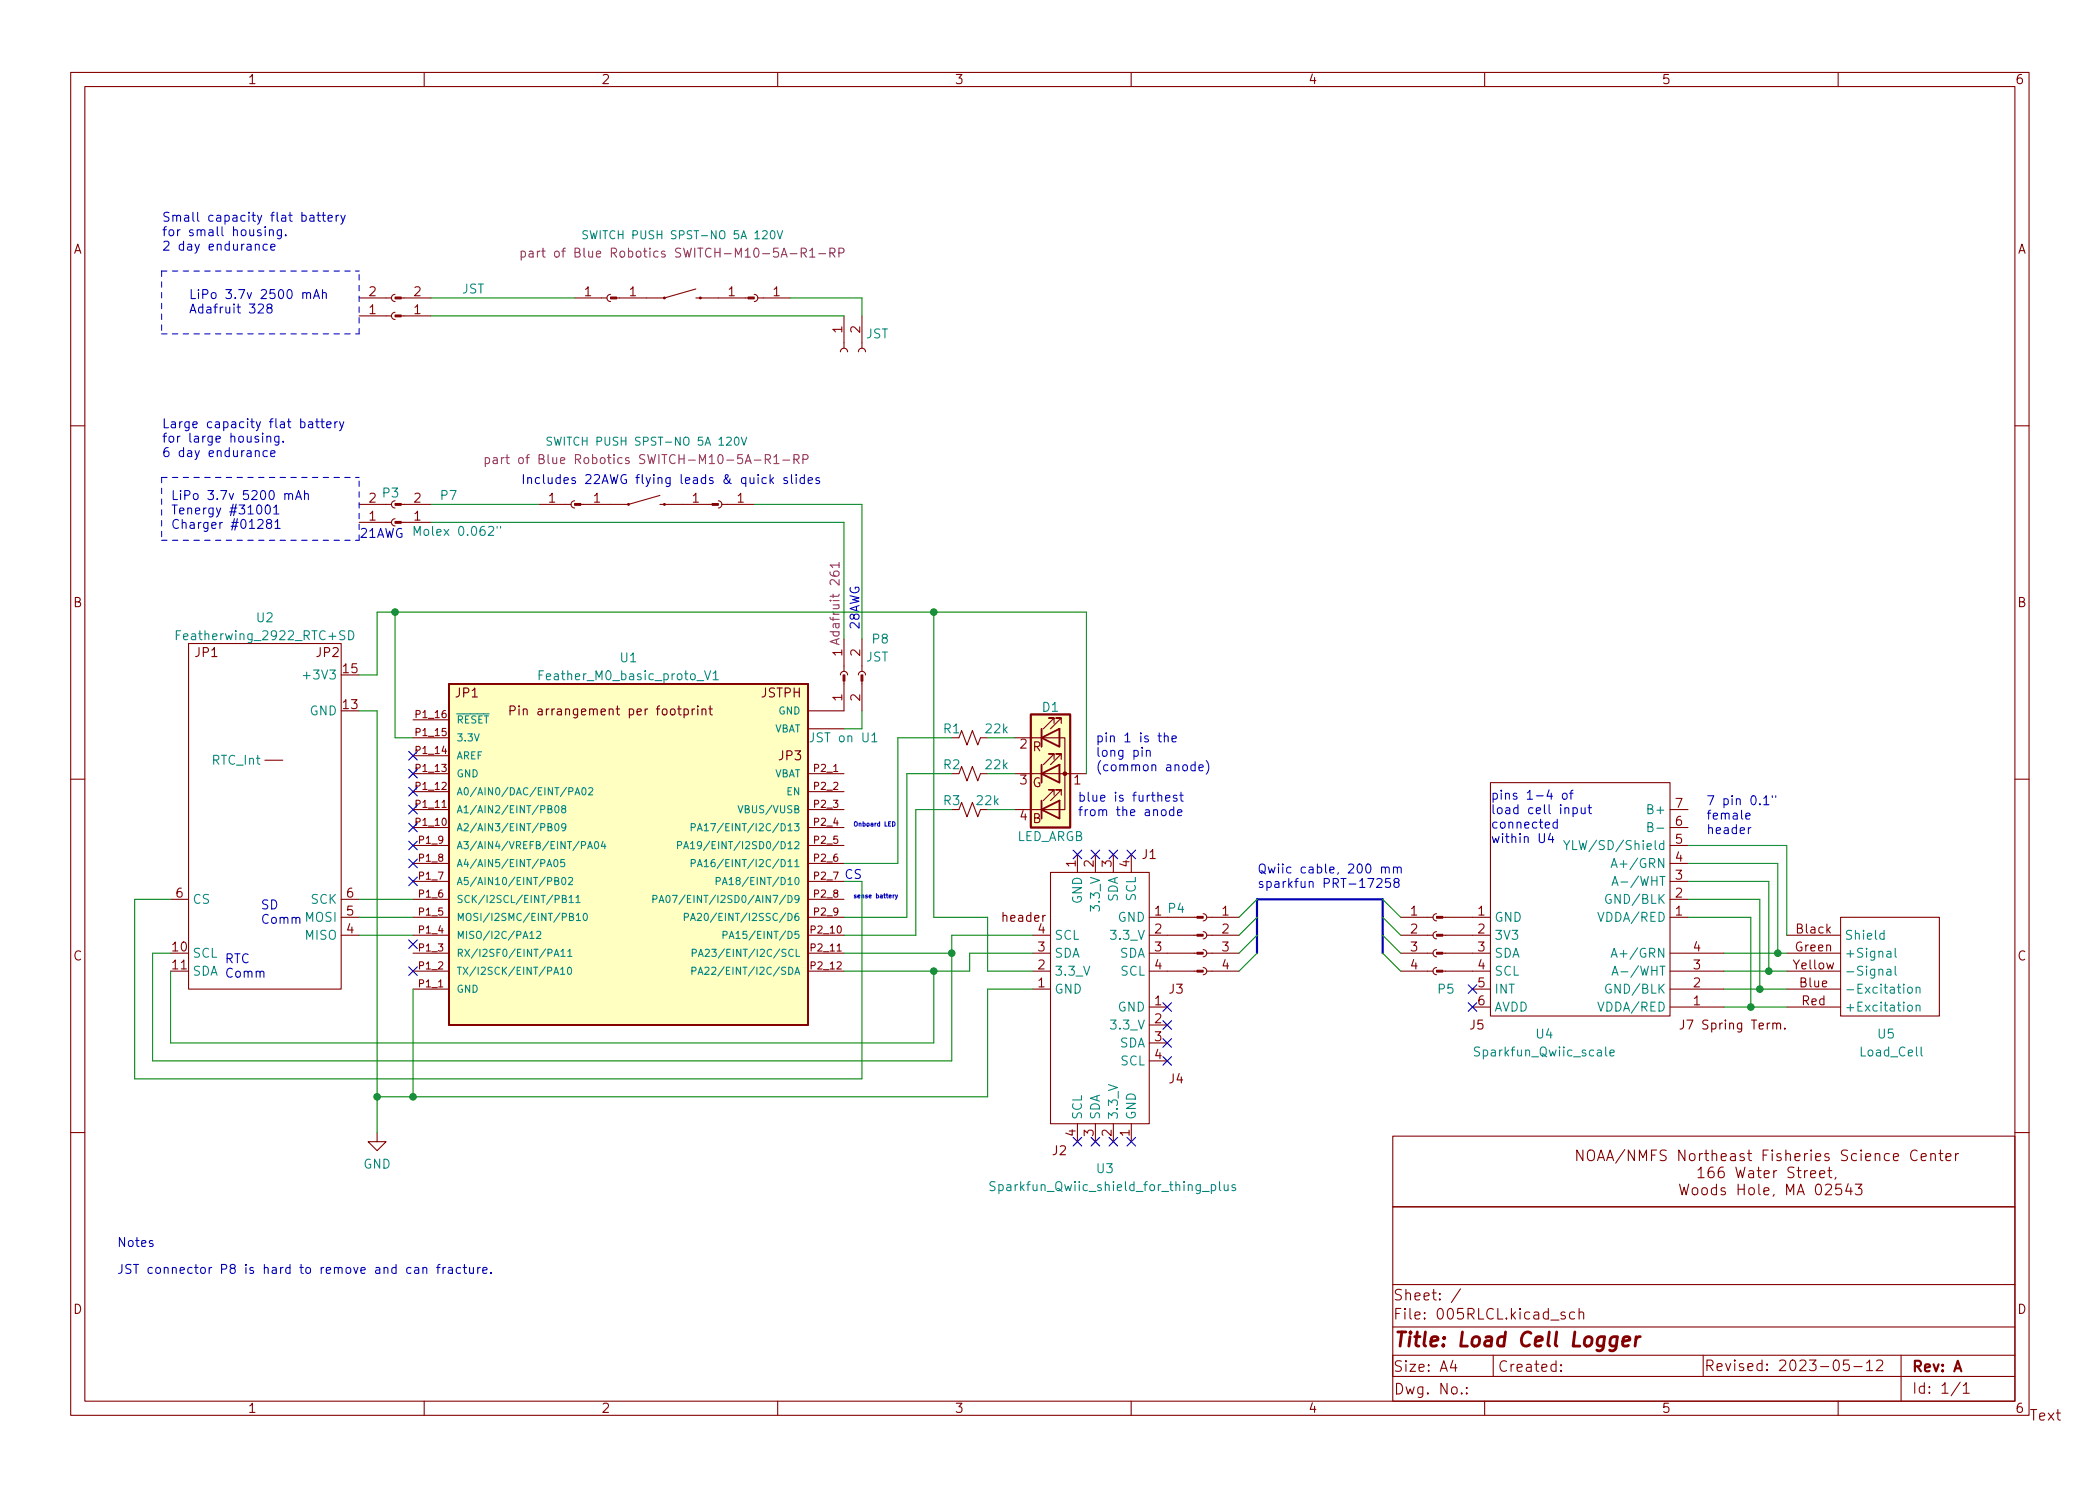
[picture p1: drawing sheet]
<svg xmlns="http://www.w3.org/2000/svg" width="297mm" height="210mm" viewBox="0 0 297 210" stroke-linecap="round" stroke-linejoin="round" font-family="sans-serif">
<g fill="none" stroke="#840000" stroke-width=".15">
<path d="M10 10.2h277v190.1h-277zM12 12.2h273v186.1h-273zM60 10.2v2M110 10.2v2M160 10.2v2M210 10.2v2M260 10.2v2M50.8 42.2h4.6M50.8 44.7h4.6M55.9 41.7a.51 .51 0 0 0-.5 .5 .51 .51 0 0 0 .5 .5M55.9 44.2a.51 .51 0 0 0-.5 .5 .51 .51 0 0 0 .5 .5M56.7 42.2h4.3"/>
<path d="M56.7 44.7h4.3M81.3 42.2h4.6M86.4 41.7a.51 .51 0 0 0-.5 .5 .51 .51 0 0 0 .5 .5M98.4 40.9l-4.4 1.3h-6.8M98.4 42.2h7.4M106.7 41.7a.51 .51 0 0 1 .5 .5 .51 .51 0 0 1-.5 .5M107.2 42.2h4.6M118.9 49.8a.51 .51 0 0 1 .5-.5 .51 .51 0 0 1 .5 .5M119.4 44.7v4.6M121.4 49.8a.51 .51 0 0 1 .5-.5 .51 .51 0 0 1 .5 .5M121.9 44.7v4.6M10 60.2h2"/>
<path d="M50.8 71.4h4.6M50.8 73.9h4.6M55.9 70.9a.51 .51 0 0 0-.5 .5 .51 .51 0 0 0 .5 .5M55.9 73.4a.51 .51 0 0 0-.5 .5 .51 .51 0 0 0 .5 .5M56.7 71.4h4.3M56.7 73.9h4.3M76.2 71.4h4.6M81.3 70.9a.51 .51 0 0 0-.5 .5 .51 .51 0 0 0 .5 .5M93.3 70.1l-4.4 1.3h-6.8M93.3 71.4h7.4M101.6 70.9a.51 .51 0 0 1 .5 .5 .51 .51 0 0 1-.5 .5M102.1 71.4h4.6"/>
<path d="M285 60.2h2M26.7 91.1h21.6v48.8h-21.6zM118.9 95.5a.51 .51 0 0 1 .5-.5 .51 .51 0 0 1 .5 .5M119.4 96.4v4.2h-5.1M119.4 90.4v4.6M121.4 95.5a.51 .51 0 0 1 .5-.5 .51 .51 0 0 1 .5 .5M121.9 90.4v4.6M121.9 96.4v4.2M10 110.2h2M37.5 107.6h2.5M58.4 117.1h5.1M58.4 114.5h5.1"/>
<path d="M58.4 112h5.1M58.4 109.5h5.1M58.4 106.9h5.1M58.4 104.4h5.1M58.4 101.8h5.1M58.4 119.6h5.1M114.3 103.1h5.1M114.3 117.1h5.1M114.3 114.5h5.1M114.3 112h5.1M114.3 109.5h5.1M114.3 119.6h5.1"/>
<path d="M134.6 104.4h1l.4-1 .8 2 .7-2 .8 2 .4-1h1M134.6 109.5h1l.4-1 .8 2 .7-2 .8 2 .4-1h1M135.6 114.5l.4-1 .8 2.1 .7-2.1 .8 2.1 .4-1.1h1M143.5 104.4h7.1v10.1h-7.1M143.5 109.5h2.5M147.3 108.2v2.5M147.3 103.1v2.6M147.3 109.5h6.4M149.1 112.5v-.7h-.8h.8l-1.5 1.5M149.1 107.4v-.7h-.8h.8l-1.5 1.5M149.1 102.4v-.8h-.8h.8l-1.5 1.5M149.9 108.2v2.5z"/>
<path d="M149.9 108.2h.1M149.9 103.1v2.6zM149.9 103.1h.1M150.1 112.5v-.7h-.7h.7l-1.5 1.5M150.1 107.4v-.7h-.7h.7l-1.5 1.5M150.1 102.4v-.8h-.7h.7l-1.5 1.5M210.8 110.7h25.4v33.1h-25.4zM236.2 117.1h2.6M236.2 114.5h2.6M236.2 119.6h2.6M285 110.2h2M24.1 137.4h2.6"/>
<path d="M24.1 127.2h2.6M48.3 132.3h2.5M48.3 129.8h2.5M48.3 127.2h2.5M58.4 137.4h5.1M58.4 134.9h5.1M58.4 132.3h5.1M58.4 129.8h5.1M58.4 139.9h5.1M58.4 127.2h5.1M58.4 124.7h5.1M58.4 122.2h5.1"/>
<path d="M114.3 137.4h5.1M114.3 134.9h5.1M114.3 132.3h5.1M114.3 129.8h5.1M114.3 127.2h5.1M114.3 124.7h5.1M114.3 122.2h5.1M146 137.4h2.6M146 134.9h2.6M146 132.3h2.6M146 139.9h2.6M148.6 123.4h14v35.6h-14z"/>
<path d="M152.4 120.9v2.5M154.9 120.9v2.5M157.5 120.9v2.5M160 120.9v2.5M162.6 137.4h6.7M162.6 134.9h6.7M162.6 132.3h6.7M162.6 129.8h6.7M170.2 136.9a.51 .51 0 0 1 .5 .5 .51 .51 0 0 1-.5 .5M170.2 134.4a.51 .51 0 0 1 .5 .5 .51 .51 0 0 1-.5 .5M170.2 131.8a.51 .51 0 0 1 .5 .5 .51 .51 0 0 1-.5 .5M170.2 129.3a.51 .51 0 0 1 .5 .5 .51 .51 0 0 1-.5 .5"/>
<path d="M170.7 137.4h4.6M170.7 134.9h4.6M170.7 132.3h4.6M170.7 129.8h4.6M198.1 137.4h4.6M198.1 134.9h4.6M198.1 132.3h4.6M198.1 129.8h4.6M203.2 136.9a.51 .51 0 0 0-.5 .5 .51 .51 0 0 0 .5 .5M203.2 134.4a.51 .51 0 0 0-.5 .5 .51 .51 0 0 0 .5 .5M203.2 131.8a.51 .51 0 0 0-.5 .5 .51 .51 0 0 0 .5 .5M203.2 129.3a.51 .51 0 0 0-.5 .5 .51 .51 0 0 0 .5 .5"/>
<path d="M204.1 137.4h6.7M204.1 134.9h6.7M204.1 132.3h6.7M204.1 129.8h6.7M208.3 139.9h2.5M236.2 137.4h7.6M236.2 134.9h7.6M236.2 129.8h2.6M236.2 139.9h7.6M236.2 127.2h2.6M236.2 124.7h2.6M236.2 122.2h2.6"/>
<path d="M252.7 137.4h7.6M252.7 134.9h7.6M252.7 132.3h7.6M252.7 139.9h7.6M260.3 129.8h14v14h-14zM152.4 159v2.5M154.9 159v2.5M157.5 159v2.5M160 159v2.5M162.6 142.5h2.5M162.6 145h2.5M162.6 147.6h2.5"/>
<path d="M162.6 150.1h2.5M208.3 142.5h2.5M236.2 142.5h7.6M252.7 142.5h7.6M10 160.2h2M53.3 160.3v1.2h1.3l-1.3 1.3-1.2-1.3h1.2M197 170.8h88v27.5h-88zM197 160.8h88v10h-88zM223.9 162.7v1.5l-.9-1.5v1.5M224.8 162.8a.5 .5 0 0 1 .5 0 .5 .5 0 0 1 .2 .4v.5a.5 .5 0 0 1-.5 .5 .5 .5 0 0 1-.5-.5v-.5zM226 164.2l.5-1.5 .5 1.5M226.1 163.8h.7"/>
<path d="M227.3 164.2l.5-1.5 .5 1.5M227.4 163.8h.7M229.8 162.6l-1.3 2M231.2 162.7v1.5l-.9-1.5v1.5M231.9 164.2v-1.5l.5 1.1 .5-1.1v1.5M233.6 163.4h.5M234.3 162.7h-.7v1.5M235.7 162.8l-.2-.1-.5 .1a.36 .36 0 0 0-.2 .4 .36 .36 0 0 0 .3 .2 .55 .55 0 0 1 .6 .4l-.1 .3-.2 .1-.6-.1M237.6 167.5l.3 1.5 .3-1 .3 1 .4-1.5M238.3 162.7v1.5l-.8-1.5v1.5M239 163.4a.41 .41 0 0 1 .4-.2 .41 .41 0 0 1 .4 .3v.4a.41 .41 0 0 1-.4 .3 .41 .41 0 0 1-.4-.3zM239.4 168.2a.41 .41 0 0 1 .4-.2 .41 .41 0 0 1 .3 .3v.5a.41 .41 0 0 1-.3 .3 .41 .41 0 0 1-.4-.3z"/>
<path d="M240.2 165.6l.4-.5v1.5M240.2 166.6h.8M240.4 163.2v1M240.8 168.2a.41 .41 0 0 1 .4-.2 .41 .41 0 0 1 .3 .3v.5a.41 .41 0 0 1-.4 .3 .41 .41 0 0 1-.4-.3zM240.8 163.2l-.3 .1-.1 .2M241.1 163.2h.6M241.3 162.7v1.3l.1 .1 .3 .1M242.2 163.4a.37 .37 0 0 1 .6 0v.8M242.2 162.7v1.5M242.3 165.1a.59 .59 0 0 0-.7 .7v.5l.2 .3h.4l.2-.1 .1-.5-.2-.2-.4-.1-.3 .3M242.8 168.1l-.4-.1-.3 .3v.5l.1 .2h.2h.4M242.8 167.5v1.5"/>
<path d="M243.5 163.7l.7-.1-.1-.3-.4-.1-.2 .2v.7l.2 .1 .4-.1M243.8 165.1a.59 .59 0 0 0-.8 .7v.5l.2 .3h.4l.2-.1 .1-.5-.1-.2-.5-.1-.3 .3M244 168.1l-.4-.1-.2 .3 .1 .2 .5 .1 .1 .2-.1 .2h-.1h-.5M244.8 163.3l.2-.1 .4 .1 .1 .9M245.5 163.6h-.5a.29 .29 0 0 0-.3 .3 .29 .29 0 0 0 .3 .3l.5-.1M245.5 165.1l.4 1.5 .3-1 .3 1 .3-1.5M245.9 167.5v1.5M245.9 168.3h.8M246.7 163.3l-.4-.1-.2 .2 .1 .2 .5 .2 .1 .1-.1 .2-.2 .1-.4-.1M246.7 167.5v1.5M247.2 163.2h.6M247.4 162.7v1.3l.1 .1 .3 .1"/>
<path d="M247.4 165.7l.1-.1 .5 .1v.9M247.4 168.2a.41 .41 0 0 1 .4-.2 .41 .41 0 0 1 .3 .3v.5a.41 .41 0 0 1-.3 .3 .41 .41 0 0 1-.4-.3zM248 166l-.5 .1a.29 .29 0 0 0-.2 .2 .29 .29 0 0 0 .2 .3h.5M248.5 165.6h.6M248.8 165.1v1.3v.2h.3M248.8 167.5v1.3l.2 .2M249.4 163.4h.5M249.5 168.5l.7-.1-.1-.3-.4-.1-.2 .3 .1 .7h.1h.4M249.5 166.1l.8-.1-.1-.3-.4-.1-.3 .2 .1 .8h.2h.4M250.1 162.7h-.7v1.5M250.7 162.7l-.1 .1 .1 .1 .1-.1-.1-.1v.2M250.7 163.2v1"/>
<path d="M250.9 165.6v1M250.9 169l-.1 .3M251.3 165.6l-.3 .1-.1 .2M251.9 163.3l-.4-.1-.2 .2 .1 .2 .5 .2 .1 .1-.1 .2-.1 .1-.5-.1M252.6 163.4a.37 .37 0 0 1 .7 0v.8M252.6 162.7v1.5M252.7 169v-1.5l.5 1.1 .5-1.1v1.5M253.8 165.2l-.3-.1-.5 .1a.36 .36 0 0 0-.1 .4 .36 .36 0 0 0 .3 .2 .55 .55 0 0 1 .6 .4l-.1 .3-.2 .1h-.6M253.9 163.7l.7-.1-.1-.3-.4-.1-.2 .2 .1 .7 .1 .1 .4-.1M254.2 165.6h.5M254.2 169l.5-1.5 .5 1.5M254.4 168.6h.7"/>
<path d="M254.4 165.1v1.3l.1 .2h.2M255.2 163.2v1M255.2 165.6v1M255.7 163.2l-.3 .1-.2 .2M255.7 165.6l-.3 .1-.2 .2M256.1 166.1l.7-.1v-.3l-.5-.1-.2 .2 .1 .8h.1h.5M256.2 162.7l-.1 .1 .1 .1 .1-.1-.1-.1v.2M256.2 163.2v1M256.8 163.7l.7-.1v-.3l-.5-.1-.2 .2 .1 .7 .1 .1 .5-.1M257 167.6a.36 .36 0 0 1 .6 .2 .77 .77 0 0 1-.5 1.2 1 1 0 0 1-.1-1.4zM257.4 166.1l.7-.1-.1-.3-.4-.1-.2 .2 .1 .8h.1h.4M258.2 167.7l.2-.2 .5 .1a.4 .4 0 0 1 .1 .6l-.9 .8h1"/>
<path d="M258.5 165.6h.6M258.7 163.3l-.4-.1-.2 .2 .1 .2 .5 .2v.1v.2l-.2 .1-.4-.1M258.7 165.1v1.3l.1 .2h.3M259.7 166.6l-.2 .2M260.4 167.5h-.7l-.1 .8 .3-.2 .5 .1 .1 .2-.1 .5-.2 .1h-.3l-.3-.1M261.3 162.8l-.2-.1-.5 .1a.36 .36 0 0 0-.1 .4 .36 .36 0 0 0 .3 .2 .55 .55 0 0 1 .5 .4l-.1 .3-.2 .1-.5-.1M261.4 167.5l-.3 1h.9M261.8 168v1M262.4 167.5h1l-.5 .6a.41 .41 0 0 1 .5 .3v.4l-.2 .2h-.6l-.2-.1M262.6 163.3l-.4-.1-.3 .3v.4l.1 .2 .2 .1 .4-.1M263.3 162.7l-.1 .1 .1 .1v-.1v-.1v.2M263.3 163.2v1"/>
<path d="M263.9 163.7l.7-.1-.1-.3-.4-.1-.2 .2 .1 .7 .1 .1 .4-.1M265.2 163.4a.37 .37 0 0 1 .7 0v.8M265.2 163.2v1M267.3 163.3l-.5-.1-.3 .3v.4l.2 .2 .1 .1 .5-.1M267.8 163.7l.7-.1v-.3l-.5-.1-.2 .2 .1 .7 .1 .1 .5-.1M271.2 162.9a.6 .6 0 0 0-.8 0 .6 .6 0 0 0-.1 .7 .56 .56 0 0 0 .2 .5 .56 .56 0 0 0 .7 0M271.7 163.7l.8-.1-.1-.3-.4-.1-.3 .2 .1 .7 .2 .1 .4-.1M273.1 163.4a.37 .37 0 0 1 .7 0v.8M273.1 163.2v1M274.2 163.2h.6M274.5 162.7v1.3v.1l.3 .1M275.2 163.7l.8-.1-.1-.3-.4-.1-.3 .2 .1 .7 .2 .1 .4-.1"/>
<path d="M276.6 163.2v1M277 163.2l-.2 .1-.2 .2M285 160.2h2M60 198.3v2M110 198.3v2M160 198.3v2M197 187.8h88M197 181.8h88M205.5 192.5l-.4 1h1M205.9 193v1M206.6 182.4l-1.3 1.9M207.5 197.1v.1h-.1l.1-.1v.1"/>
<path d="M207.5 196.3v.1h-.1l.1-.1v.1M210 198.3v2M211.2 191.8v3M220.8 193.9l.1 .1h-.1h-.1l.1-.1v.1M220.8 193.1l.1 .1h-.1h-.1l.1-.1v.1M221.4 185.7l-.4-.1-.2 .2 .1 .3 .5 .1v.1v.3h-.2h-.4M222.7 185.7l-.4-.1-.3 .3v.4l.1 .3h.2h.4M223.4 185.8a.37 .37 0 0 1 .6 0v.8M223.4 185.1v1.5M240.9 191.8v3M260 198.3v2M261.5 192.4h-.7l-.1 .7 .2-.1 .5 .1 .2 .2-.1 .5-.2 .1h-.4l-.2-.1"/>
<path d="M262.2 193.4h1.2M264 192.9l.4-.5v1.5M264 193.9h.9M265.4 192.6l.3-.2 .5 .1a.41 .41 0 0 1 0 .6l-.8 .8h.9M268.9 191.8v6.5M277.3 195.6l-1.3 1.9M277.7 196.1l.4-.5v1.5M277.7 197.1h.8M285 191.8h-88v3h88"/>
</g>
<path d="M228.8 189.2a.66 .66 0 0 0-1 .3l-.1 .6 .2 .3 .1 .1 .6-.1M228.8 189.1l-.2 1.6a.6 .6 0 0 1-.9 .3M229.5 189.8l1-.2v-.4l-.2-.1-.6 .1-.1 .2-.1 .8 .1 .2 .2 .1 .5-.1M231.4 189.1l-.1 1.4M232 189.1a.59 .59 0 0 0-.6 .4" fill="none" stroke="#840000" stroke-width=".4"/>
<g fill="#840000" stroke="#840000" stroke-width=".15">
<path d="M100.7 71.2h.9v.3h-.9z"/>
<path d="M105.8 42h.9v.3h-.9z"/>
<path d="M81.3 71.2h.8v.3h-.8z"/>
<path d="M55.9 71.2h.8v.3h-.8z"/>
<path d="M55.9 73.8h.8v.2h-.8z"/>
<path d="M121.8 95.5h.2v.9h-.2z"/>
<path d="M119.3 95.5h.2v.9h-.2z"/>
<path d="M203.2 137.3h.9v.2h-.9z"/>
<path d="M203.2 134.7h.9v.3h-.9z"/>
<path d="M203.2 132.2h.9v.3h-.9z"/>
<path d="M203.2 129.7h.9v.2h-.9z"/>
<path d="M86.4 42h.8v.3h-.8z"/>
<path d="M55.9 42h.8v.3h-.8z"/>
<path d="M55.9 44.6h.8v.2h-.8z"/>
<path d="M169.3 137.3h.9v.2h-.9z"/>
<path d="M169.3 134.7h.9v.3h-.9z"/>
<path d="M169.3 132.2h.9v.3h-.9z"/>
<path d="M169.3 129.7h.9v.2h-.9z"/>
<circle cx="88.9" cy="71.4" r=".13"/>
<circle cx="94" cy="71.4" r=".13"/>
<circle cx="150.6" cy="109.5" r=".25"/>
<circle cx="94" cy="42.2" r=".13"/>
<circle cx="99.1" cy="42.2" r=".13"/>
</g>
<g fill="none" stroke="#008484" stroke-width=".15">
<path d="M83.1 32.7l-.4-.1-.2 .2v.3l.5 .2 .1 .3-.2 .2-.4-.1M109.1 32.8l.1-.2a.61 .61 0 0 1 .4 .6 .61 .61 0 0 1-.4 .6l-.1-.1-.1-.4zM109.9 32.6l.4 1.2 .4-1.2M58.6 75.8v-1.3l.4 .9 .4-.9v1.3M70.3 74.5v.2M70.8 74.5v.2M78 61.9h-.4l-.2 .1v.3l.5 .2 .1 .3-.2 .2-.4-.1M104 62l.1-.1a.61 .61 0 0 1 .4 .5 .61 .61 0 0 1-.4 .6l-.1-.1-.1-.3zM104.9 61.9l.3 1.1 .4-1.1M24.9 89.9h.5M25.6 89.2h-.7v1.3M42.9 95.6h1"/>
<path d="M49.3 89.2a.64 .64 0 0 1 .8 .7 .64 .64 0 0 1-.8 .6zM76.3 95.5h.4M76.9 94.9h-.6v1.3M99.7 94.9l.4 1.3 .4-1.3M100.9 95.3l.3-.4v1.3M100.9 96.2h.7M77.5 117h.4l.1-.2v-.2l-.5-.1v1h.4h.1l.1-.3-.3-.2M77.5 114.5l.4-.1 .1-.1v-.2l-.5-.1v1h.4l.1-.1 .1-.2-.3-.2M78.6 116.6l.1-.1a.54 .54 0 0 1 .4 .5 .54 .54 0 0 1-.4 .5h-.1l-.1-.3zM78.6 114.1l.1-.1a.54 .54 0 0 1 .4 .5 .54 .54 0 0 1-.4 .5l-.1-.1-.1-.3zM79.6 114.4l-.2-.2 .1-.1 .1-.1h.3l.1 .2v.1l-.5 .2-.1 .1v.2l.2 .2h.3l.1-.2v-.2l-.2-.2M80 117l-.2 .2-.3-.1-.1-.1 .1-.4 .3-.1 .2 .1a.67 .67 0 0 1-.3 .9h-.2"/>
<path d="M81.3 112.5l.4-1 .3 1M81.4 112.2h.5M82.3 119.6h.4l.1-.2v-.2l-.5-.1v1M82.4 111.5h.1a.54 .54 0 0 1 .4 .5 .54 .54 0 0 1-.4 .5l-.1-.1-.1-.3zM83.2 119.8h.5M83.3 111.5h.4l.1 .2-.6 .8h.6M84.2 119.2l.1-.1a.54 .54 0 0 1 .4 .5 .54 .54 0 0 1-.4 .5l-.1-.1-.1-.3zM85.3 119l-.2 .7h.6M85.5 119.4v.7M95.8 119.6h.5l.1-.2v-.2l-.6-.1v1M96.8 119.8h.5M97.7 119.4l.3-.3v1"/>
<path d="M97.8 117.1l.5-.1 .1-.1-.1-.3-.5-.1v1M98.6 117.5l.4-1 .3 1M98.7 117.3h.5M99.6 116.8l.3-.3v1M99.6 117.5h.6M104.4 114l.3 1 .4-1M123.3 104.1l.4-.4v1.3M123.3 105h.8M221.2 118.9l.4 .7 .4-.7M221.6 119.6v.6M233.1 117h.4l.2-.1 .1-.3-.2-.1-.5-.1v1.3h.5l.2-.3a.33 .33 0 0 0-.3-.4M234.4 117.2h.9"/>
<path d="M74.9 132.1l.3-.3v1M74.9 132.8h.6M75.9 131.9l.4-.1 .2 .3-.6 .7h.6M77.4 122.6l.3-1 .3 1M77.5 122.3h.4M78.3 137.9l.4-1 .3 1M78.4 135.3l.3-1 .4 1M78.4 121.7l.2-.1a.54 .54 0 0 1 .3 .5 .54 .54 0 0 1-.3 .5l-.2-.1-.1-.3zM78.4 137.6h.5M78.5 124.6h.4l.1-.2v-.2h-.5v1h.4l.1-.1 .1-.3-.3-.2M78.5 135h.5M79.3 137.1l.3-.2v1"/>
<path d="M79.3 137.9h.6M79.3 134.6l.3-.3v1M79.3 135.3h.6M79.5 127.2l.5-.1 .1-.1-.1-.2-.5-.1v1h.4l.2-.1v-.2l-.2-.2M79.5 124.2h.2a.54 .54 0 0 1 .3 .5 .54 .54 0 0 1-.3 .5l-.2-.1-.1-.3zM79.8 121.6h-.5v.5l.1-.1h.4l.1 .2-.1 .3-.1 .1-.4-.1M80.3 134.6l.3-.3v1M80.3 135.3h.6M80.4 136.9h.1a.54 .54 0 0 1 .4 .5 .54 .54 0 0 1-.4 .5l-.1-.1-.1-.3zM80.4 124.2h.4l.2 .2-.6 .8h.6M80.5 127l.3-.3v1M80.5 127.7h.6"/>
<path d="M80.6 129.7h.4l.1-.2-.1-.2-.4-.1v1h.3h.2v-.3l-.2-.2M81.5 127l.3-.3v1M81.5 127.7h.6M81.5 129.5l.3-.3v1M81.5 130.2h.6M82.6 129.3l.1-.1a.54 .54 0 0 1 .4 .5 .54 .54 0 0 1-.4 .5h-.1l-.1-.3zM83.1 120.1l.4-1 .3 1M92.4 127.2h.4l.1-.2v-.2l-.5-.1v1M93.2 127.7l.4-1 .3 1M93.3 127.4h.5M94.3 126.7h.1a.54 .54 0 0 1 .4 .5 .54 .54 0 0 1-.4 .5 .68 .68 0 0 1-.1-1zM95.1 126.7h.7l-.4 1"/>
<path d="M96.7 120.1l.3-1 .4 1M96.8 129.8l.5-.1 .1-.1-.1-.3-.5-.1v1M97.7 130.2l.3-1 .4 1M97.7 120.1h.6M97.8 122.1h.5l.1-.1-.1-.3-.5-.1v1M97.8 130h.5M97.9 137.4l.5-.1 .1-.1-.1-.3h-.5v1M97.9 134.8h.5l.1-.1v-.3l-.6-.1v1M98.6 122.6l.4-1 .3 1M98.6 129.3l.4-.1 .2 .3-.6 .7h.6M98.7 137.9l.4-1 .3 1M98.7 122.3h.5"/>
<path d="M98.8 135.3l.3-1 .4 1M98.8 137.6h.5M98.9 135h.5M99.6 121.9l.3-.3v1M99.6 122.6h.6M99.7 136.9h.4l.2 .2-.6 .8h.6M99.8 134.4l.3-.1 .2 .3-.6 .7h.6M101.3 124.7l.5-.1 .1-.1-.1-.3h-.5v1M102.2 125.2l.3-1 .4 1M102.3 132.3h.5l.1-.2-.1-.2-.5-.1v1M102.3 124.9h.5M103.1 132.8l.4-1 .3 1"/>
<path d="M103.2 132.5h.5M227.8 126.6a.62 .62 0 0 0-.7 .5 .62 .62 0 0 0 .4 .7l.4-.1v-.4h-.2M227.8 139.3a.62 .62 0 0 0-.7 .5 .62 .62 0 0 0 .4 .7l.4-.1v-.4h-.2M227.9 122.7l.4-1.2 .4 1.2M227.9 135.4l.4-1.2 .4 1.2M228 125.3l.4-1.3 .5 1.3M228 138l.4-1.3 .5 1.3M228 122.4h.6M228 135.1h.6M228.1 124.9h.6M228.1 137.6h.6M266.5 132.1h-.4l-.2 .2v.4l.1 .1h.5"/>
<path d="M266.5 131.6v1.3M266.9 134.7h.5l.1 .7M266.9 137.2h.5l.1 .8M267.5 134.9l-.5 .1a.25 .25 0 0 0-.1 .2 .25 .25 0 0 0 .1 .2h.5M267.5 137.4l-.5 .1a.25 .25 0 0 0-.1 .2 .25 .25 0 0 0 .1 .3l.5-.1M268.1 134.2v1.1l.2 .1M268.1 136.7v1.1l.2 .2M269.9 139.8l.2-.1 .3 .1 .1 .5-.1 .2h-.3l-.2-.1zM271 139.8l.2-.1h.3l.1 .8M271 139.7v.8M227.1 148.1v1.1l.2 .2M227.7 149l.6-.1v-.3h-.4l-.2 .1 .1 .7h.5"/>
<path d="M269.9 142.3l.2-.1 .3 .1 .1 .5-.1 .2-.3 .1-.2-.2zM271 142.3l.2-.1 .3 .1 .1 .8M271 142.2v.9M271.7 148.1v1.1l.2 .2M140.7 167.3l-.4-.1-.2 .1v.4l.5 .2 .1 .3-.2 .3-.5-.1M171.3 167.7l.4-.1 .3 .3v.3l-.2 .2h-.5M172.5 167.2v1.1l.2 .2M173.2 167.6v.8l.3 .1 .2-.2M173.7 167.6v.9M174.7 167.7l-.3-.1-.1 .2v.2l.4 .1v.3h-.4"/>
</g>
<g fill="none" stroke="#840084" stroke-width=".15">
<path d="M73.7 35.6l.4-.1 .2 .3v.3l-.1 .2h-.5M73.7 35.5v1.3M74.9 35.6h.5v.8M75.4 35.8l-.4 .1a.25 .25 0 0 0-.2 .2 .25 .25 0 0 0 .2 .3l.4-.1M76 35.5v.9M76.4 35.5l-.3 .1-.1 .2M76.6 35.5h.5M76.8 35.1v1.1l.1 .1 .2 .1M114.5 35.5l.4-.4v1.3M114.5 36.4h.8M115.8 35.9h1M117.4 35.8l.6-.1 .1-.2-.1-.3-.1-.1h-.5v1.3"/>
<path d="M117.7 35.8l.4 .6M118.7 35.8l.6-.1 .1-.2-.1-.3-.2-.1h-.4v1.3M68.6 64.8l.4-.1 .2 .3v.4l-.1 .1h-.5M68.6 64.7v1.3M69.8 64.8h.5v.8M70.3 65l-.4 .1a.25 .25 0 0 0-.2 .3 .25 .25 0 0 0 .2 .2l.4-.1M70.9 64.7v.9M71.3 64.7l-.2 .1-.2 .2M71.5 64.7h.5M71.7 64.3v1.1l.1 .1 .2 .1M109.5 64.7l.3-.4v1.3M109.5 65.6h.7"/>
<path d="M110.7 65.1h1M112.3 65l.6-.1 .1-.2v-.3l-.2-.1h-.5v1.3M112.6 65l.4 .6M113.6 65l.6-.1 .1-.2-.1-.3-.1-.1h-.5v1.3M118.7 80h-1.3l.4 .3M118.7 79.6v.7M118.3 90.5v.6M118.7 90.4l-1.3 .4 1.3 .4"/>
</g>
<g fill="#ffffc2" stroke="#ffffc2" stroke-width=".14">
<path d="M63.5 96.8h50.8v48.2h-50.8z"/>
<path d="M145.8 101.1h5.6v16h-5.6z"/>
</g>
<path d="M63.5 96.8h50.8v48.2h-50.8zM145.8 101.1h5.6v16h-5.6zM147.3 114.5l2.6-1.2v2.5zM147.3 109.5l2.6-1.3v2.5zM147.3 104.4l2.6-1.3v2.6zM147.3 103.1v2.6M147.3 108.2v2.5M147.3 113.3v2.5" fill="none" stroke="#840000" stroke-width=".25"/>
<g fill="none" stroke="#840000" stroke-width=".16">
<path d="M73.4 99.9v.1M98.7 99.9v.1M100.5 99.9v1.1v.1l.3 .1M72.1 100.5h.7l.1-.2-.1-.3-.2-.1h-.5v1.3M97.9 100.3v.9M98.3 100.3l-.3 .1-.1 .1M98.7 100.3v.9M99.3 100.4l.2-.1 .3 .1v.8M99.3 100.3v.9M100.3 100.3h.5M238.1 144.3v.9a.41 .41 0 0 1-.5 .4M251.3 144.9l.2-.1h.3l.1 .8"/>
<path d="M252.5 145.5v.1"/>
</g>
<g fill="none" stroke="#0000c2" stroke-width=".15">
<path d="M36.1 34.7l.2-.1h.3l.1 .8M37.5 32.5v.9M37.8 34.6h-.3l-.3 .2v.4l.1 .1h.5M38.1 32.6l.2-.1 .3 .1 .1 .8M38.1 32.5v.9M38.3 35l.6-.1-.1-.3h-.3l-.2 .1 .1 .6h.4M39.8 32.5v1l-.2 .3-.3-.1M39.8 32.6l-.4-.1-.2 .2v.4l.1 .2h.5M40.4 33.2v.2M43.9 30.5h.4l.1 .8M44.4 30.8h-.4a.25 .25 0 0 0-.2 .3 .25 .25 0 0 0 .2 .2l.4-.1M44.8 30.5h.5"/>
<path d="M45 30v1.1l.1 .1 .2 .1M45.6 30.5h.4M45.7 30v1.1l.1 .1 .2 .1M46.4 30.9l.6-.1-.1-.3h-.3l-.2 .1 .1 .6h.4M47.6 30.5v.8M47.9 30.5h-.2l-.1 .2M48.2 30.5l.3 .8M48.8 30.5l-.4 1.1-.2 .1M36.5 43.1l.2-.1h.3l.2 .1 .1 .3-.1 .2-.7 .7h.8M38 43.6l-.2-.3v-.2l.2-.1 .4 .1 .1 .2-.1 .1-.5 .2-.1 .2v.2l.2 .3h.2l.3-.3v-.2l-.3-.2M42.8 41.5l.2-.1 .3 .1 .1 .7M43.4 41.6l.2-.2 .3 .1v.7"/>
<path d="M43.7 59.7h.5v.8M44.2 60h-.4a.25 .25 0 0 0-.2 .3 .25 .25 0 0 0 .2 .2h.4M44.3 42.2l.5-1.2 .4 1.2M44.5 41.9h.6M44.6 59.7h.5M44.8 59.2v1.1l.1 .2h.2M45.4 59.7h.5M45.6 59.2v1.1v.2h.3M45.6 41.5l.2-.1 .3 .1 .1 .7M45.6 41v1.2M47.4 59.7v.8M47.7 59.7h-.2l-.1 .2"/>
<path d="M48 59.7l.3 .8M48.6 59.7l-.4 1.1-.2 .1M36.1 63.9l.2-.1h.3l.1 .8M36.5 73.6l.2-.1h.3l.1 .1 .1 .3-.1 .1-.7 .8h.8M37.1 61.7v.9M37.7 71.5h.1a.68 .68 0 0 1 .3 1.1l-.2 .1a.69 .69 0 0 1-.3-1.1zM37.8 61.8l.1-.1 .3 .1 .1 .8M37.8 61.7v.9M37.8 63.8h-.3l-.3 .2v.4l.1 .1h.5M37.9 74l-.2-.2 .1-.2 .1-.1 .4 .1 .1 .1v.2l-.6 .2-.1 .2v.2l.2 .3h.3l.2-.3v-.2l-.2-.3M38.3 64.2l.6-.1-.1-.3h-.3l-.2 .1 .1 .6h.4M38.7 71.8l.4-.3v1.2"/>
<path d="M38.7 72.7h.7M38.9 73.9l.4-.4v1.3M38.9 74.8h.7M39.4 61.7v1l-.2 .3-.3-.1M39.4 61.8l-.3-.1-.3 .3v.3l.2 .2h.4M40.1 62.4v.2M40.3 70l.2-.2 .3 .1v.8M40.8 70l.2-.2 .3 .1 .1 .8M41.8 70.7l.4-1.3 .5 1.3M41.9 70.3h.6M43.1 70l.2-.2 .3 .1v.8M43.1 69.4v1.3"/>
<path d="M46.2 60.1l.6-.1v-.3h-.4l-.2 .2 .1 .6h.5M108.4 67.6h-.4l-.2 .2v.4l.1 .2h.5M108.9 67.1v1.3M109.1 67.9l.3 .5M109.4 67.6l-.5 .5M111.4 67.6h-.3l-.2 .2v.1l.5 .2v.3h-.5M112 67.1v1.1l.1 .2M112.6 67.1v.2M112.6 67.6v.8M113.8 67.6h-.4l-.2 .2v.4l.1 .2h.5M113.8 67.1v1.3M114.3 68l.6-.1v-.3h-.4l-.2 .2 .1 .6h.5"/>
<path d="M115.9 67.6h-.3l-.2 .2 .1 .1 .4 .2v.3h-.5M126.2 116.3a.31 .31 0 0 1 .4 .3 .31 .31 0 0 1-.4 .3zM162.2 106.3l.1-.1h.3l.1 .8M162.2 106.2v.8M163.8 104.1h.5M164 103.7v1.1v.1l.3 .1M164.4 114.6h.3l.2 .2v.4l-.2 .2-.3-.1-.1-.1v-.4zM164.7 104.2l.2-.1 .3 .1v.8M164.7 103.7v1.3M164.9 112.9l.6-.1-.1-.2-.3-.1-.2 .2v.6h.5M165.8 104.5l.6-.1-.1-.2-.3-.1-.2 .2v.6h.5M166 114.6h-.3l-.3 .2v.4l.1 .1h.5"/>
<path d="M166 114.1v1.3M166.4 112.6l-.3-.1-.1 .2v.2l.4 .1v.3h-.4M166.6 115l.6-.1-.1-.3h-.4l-.1 .1v.6h.5M166.9 112.5h.5M167.1 112.1v1.1v.1l.3 .1M169 108.3l-.3-.1-.3 .3v.3l.2 .2h.4M169 107.8v1.3M169.6 108.6l.6-.1-.1-.2-.3-.1-.2 .2 .1 .6h.4M170.6 107.6a1.46 1.46 0 0 1 0 1.9M219.3 117.9l-.3 .9h.8M219.6 118.4v.8M220.3 116.4l-.4-.1-.2 .3v.3l.1 .2h.5"/>
<path d="M220.3 115.9v1.3M221.1 112.3l.3-.1 .3 .3v.3l-.3 .3-.3-.1-.1-.2v-.3zM222 112.2h.5M222.5 111.8l-.2 .1-.1 .1v1.1M222.5 114.3h.4l.2 .2v.4l-.1 .2h-.5M222.5 114.3v1.3M223.7 114.3v.8h.3l.2-.1M224.2 114.3v.8M224.6 114.3h.5M224.8 113.9v1l.1 .2h.2M246.9 115.5l.6-.1v-.3h-.4l-.2 .1 .1 .6h.5M247.7 117.1l-.3 .1-.1 .1"/>
<path d="M249.5 113l.3-.4v1.3M249.5 113.9h.7M250.7 112.6v.2M251.2 112.6v.2M126.3 126.6v.4M126.5 126.6l-.2 .2M126.7 126.6l.1 .4M127 126.6l-.3 .7M194.7 124.4l.2-.1h.3l.2 .1 .1 .3-.1 .1-.7 .8h.8M195.4 122.8l.2-.1h.3l.1 .8M195.4 122.7v.8M196 122.9l.1-.2h.3l.1 .8"/>
<path d="M196.6 124.3h-.6v.6l.1-.1h.5l.1 .2-.1 .4-.2 .2h-.3l-.1-.2M197.1 122.8l.2-.1h.3l.1 .8M197.1 122.7v.8M197.4 124.8l-.2-.2v-.2l.2-.1 .4 .1 .1 .1-.1 .2-.5 .2-.1 .2v.3l.2 .2h.3l.2-.3-.1-.3-.1-.2M197.7 122.9l.1-.2h.3l.1 .8M58.7 179.4h.5v.8M59.2 179.6l-.4 .1a.25 .25 0 0 0-.2 .2 .25 .25 0 0 0 .2 .3l.4-.1M59.8 179.5l.2-.2 .3 .1 .1 .8M59.8 179.3v.9M61.8 179.3h.4M62.2 178.9l-.2 .1-.1 .1v1.1M62.7 179.3v.9"/>
<path d="M63 179.3l-.2 .1-.1 .2M63.5 179.4h.4l.1 .8M64 179.6l-.4 .1a.25 .25 0 0 0-.2 .2 .25 .25 0 0 0 .2 .3l.4-.1M65.1 179.4l-.3-.1-.3 .3v.3l.2 .2h.4M65.5 179.3h.5M65.7 178.9v1.1l.1 .1 .2 .1M66.4 179.3l.1 .8 .3 .1 .2-.1M67 179.3v.9M67.6 179.3v.9M67.9 179.3l-.2 .1-.1 .2M68.3 179.8l.6-.2-.1-.2-.3-.1-.2 .2 .1 .6h.4M69.4 180.1v.1"/>
</g>
<path d="M22.9 38.3v8.9M22.9 38.3h27.9M22.9 47.2h27.9M50.8 47.2v-8.9M22.9 76.4h27.9M22.9 67.6h27.9M22.9 67.6v8.8M50.8 76.4v-8.8" fill="none" stroke="#0000c2" stroke-width=".15" stroke-dasharray=".8 .8"/>
<path d="M177.8 134.9v-7.7h17.8v7.7" fill="none" stroke="#000084" stroke-width=".3"/>
<g fill="none" stroke="#008400" stroke-width=".15">
<path d="M61 44.7h58.4M61 42.2h20.3M111.8 42.2h10.1v2.5M61 73.9h58.4v16.5M61 71.4h15.2M106.7 71.4h15.2v19M50.8 95.5h2.5v-8.9h100.4v22.9M55.9 86.6v17.8h2.5M132.1 86.6v43.2h7.6v7.6h6.3M50.8 100.6h2.5v59.7M121.9 100.6v2.5M134.6 109.5h-6.3v20.3h-8.9"/>
<path d="M134.6 104.4h-7.6v17.8h-7.6M134.6 114.5h-5.1v17.8h-10.1M139.7 104.4h3.8M139.7 109.5h3.8M139.7 114.5h3.8M238.8 119.6h13.9v12.7M24.1 137.4v10.2h108v-10.2M50.8 129.8h7.6M50.8 127.2h7.6M50.8 132.3h7.6M58.4 139.9v15.3M119.4 134.9h15.2"/>
<path d="M121.9 124.7v27.9h-102.9v-25.4h5.1M146 132.3h-11.4v17.8h-113v-15.2h2.5M146 134.9h-8.8v2.5h-17.8M146 139.9h-6.3v15.3h-86.4M177.8 127.2l-2.5 2.6M177.8 132.3l-2.5 2.6M177.8 129.8l-2.5 2.5M177.8 134.9l-2.5 2.5M195.6 129.8l2.5 2.5M195.6 127.2l2.5 2.6M195.6 134.9l2.5 2.5M195.6 132.3l2.5 2.6"/>
<path d="M238.8 129.8h8.8v12.7M238.8 124.7h11.4v12.7M238.8 127.2h10.1v12.7M238.8 122.2h12.7v12.7M243.8 134.9h8.9M243.8 139.9h8.9M243.8 137.4h8.9M243.8 142.5h8.9"/>
</g>
<g fill="none" stroke="#000084" stroke-width=".15">
<path d="M57.8 108.9l1.2 1.2M57.8 106.3l1.2 1.2M57.8 111.4l1.2 1.2M57.8 113.9l1.2 1.3M57.8 116.5l1.2 1.2M57.8 119l1.2 1.2M59 108.9l-1.2 1.2M59 106.3l-1.2 1.2M59 111.4l-1.2 1.2M59 113.9l-1.2 1.3M59 116.5l-1.2 1.2M59 119l-1.2 1.2"/>
<path d="M57.8 124.1l1.2 1.2M57.8 133l1.2 1.2M57.8 121.6l1.2 1.2M57.8 136.8l1.2 1.2M59 124.1l-1.2 1.2M59 133l-1.2 1.2M59 121.6l-1.2 1.2M59 136.8l-1.2 1.2M151.8 120.3l1.2 1.2M153 120.3l-1.2 1.2M154.3 120.3l1.2 1.2M155.5 120.3l-1.2 1.2"/>
<path d="M156.9 120.3l1.2 1.2M158.1 120.3l-1.2 1.2M159.4 120.3l1.2 1.2M160.6 120.3l-1.2 1.2M207.7 139.3l1.2 1.3M208.9 139.3l-1.2 1.3M164.5 141.9l1.2 1.2M164.5 149.5l1.2 1.2M164.5 144.4l1.2 1.2M164.5 147l1.2 1.2M165.7 141.9l-1.2 1.2M165.7 149.5l-1.2 1.2"/>
<path d="M165.7 144.4l-1.2 1.2M165.7 147l-1.2 1.2M207.7 141.9l1.2 1.2M208.9 141.9l-1.2 1.2M151.8 160.9l1.2 1.2M153 160.9l-1.2 1.2M154.3 160.9l1.2 1.2M155.5 160.9l-1.2 1.2M156.9 160.9l1.2 1.2M158.1 160.9l-1.2 1.2M159.4 160.9l1.2 1.2M160.6 160.9l-1.2 1.2"/>
</g>
<g fill="#008400" stroke="#008400" stroke-width=".15">
<circle cx="134.6" cy="134.9" r=".46"/>
<circle cx="132.1" cy="137.4" r=".46"/>
<circle cx="251.5" cy="134.9" r=".46"/>
<circle cx="248.9" cy="139.9" r=".46"/>
<circle cx="250.2" cy="137.4" r=".46"/>
<circle cx="247.6" cy="142.5" r=".46"/>
<circle cx="55.9" cy="86.6" r=".46"/>
<circle cx="132.1" cy="86.6" r=".46"/>
<circle cx="53.3" cy="155.2" r=".46"/>
<circle cx="58.4" cy="155.2" r=".46"/>
</g>
<text font-size="2.8" fill="#840000" x="197" y="190.6">Title: Load Cell Logger</text>
<g font-size="2.1" fill="#840000">
<text x="197" y="184">Sheet: /</text>
<text x="197" y="186.7">File: 005RLCL.kicad_sch</text>
<text x="197" y="194.1">Size: A4</text>
<text x="197.1" y="197.3">Dwg. No.:</text>
<text x="211.8" y="194.1">Created:</text>
<text x="241" y="194">Revised: 2023-05-12</text>
<text x="270.3" y="194.1">Rev: A</text>
<text x="270.4" y="197.2">Id: 1/1</text>
<text x="287" y="201">Text</text>
</g>
<g font-size="1.8" fill="#840000">
<text x="35" y="11.9">1</text>
<text x="85" y="11.9">2</text>
<text x="135" y="11.9">3</text>
<text x="185" y="11.9">4</text>
<text x="235" y="11.9">5</text>
<text x="285" y="11.9">6</text>
<text x="10.3" y="35.9">A</text>
<text x="285.3" y="35.9">A</text>
<text x="52.2" y="41.9">2</text>
<text x="58.6" y="41.9">2</text>
<text x="82.7" y="41.9">1</text>
<text x="89" y="41.9">1</text>
<text x="103" y="41.9">1</text>
<text x="109.4" y="41.9">1</text>
<text x="52.2" y="44.4">1</text>
<text x="58.6" y="44.4">1</text>
<text x="119.1" y="47.1" transform="rotate(-90 119.1 47.1)">1</text>
<text x="121.7" y="47.1" transform="rotate(-90 121.7 47.1)">2</text>
<text x="52.2" y="71.1">2</text>
<text x="58.6" y="71.1">2</text>
<text x="77.6" y="71.1">1</text>
<text x="84" y="71.1">1</text>
<text x="97.9" y="71.1">1</text>
<text x="104.3" y="71.1">1</text>
<text x="52.2" y="73.7">1</text>
<text x="58.6" y="73.7">1</text>
<text x="10.3" y="85.9">B</text>
<text x="285.3" y="85.9">B</text>
<text x="27.6" y="93">JP1</text>
<text x="44.8" y="93">JP2</text>
<text x="48.5" y="95.2">15</text>
<text x="119.1" y="92.8" transform="rotate(-90 119.1 92.8)">1</text>
<text x="121.7" y="92.8" transform="rotate(-90 121.7 92.8)">2</text>
<text x="48.5" y="100.3">13</text>
<text x="64.5" y="98.7">JP1</text>
<text x="73.9" y="101.2">Pin arrangement per footprint</text>
<text x="107.6" y="98.7">JSTPH</text>
<text x="119.1" y="99.2" transform="rotate(-90 119.1 99.2)">1</text>
<text x="121.7" y="99.2" transform="rotate(-90 121.7 99.2)">2</text>
<text x="110.2" y="107.6">JP3</text>
<text x="144.3" y="105.9">2</text>
<text x="146" y="106.3">R</text>
<text x="144.3" y="111">3</text>
<text x="146" y="111.4">G</text>
<text x="151.9" y="111">1</text>
<text x="144.3" y="116.1">4</text>
<text x="146" y="116.5">B</text>
<text x="237" y="119.4">5</text>
<text x="237" y="116.8">6</text>
<text x="237" y="114.3">7</text>
<text x="152.1" y="122.7" transform="rotate(-90 152.1 122.7)">1</text>
<text x="154.7" y="122.7" transform="rotate(-90 154.7 122.7)">2</text>
<text x="157.2" y="122.7" transform="rotate(-90 157.2 122.7)">3</text>
<text x="159.8" y="122.7" transform="rotate(-90 159.8 122.7)">4</text>
<text x="161.6" y="121.5">J1</text>
<text x="237" y="124.5">3</text>
<text x="237" y="121.9">4</text>
<text x="24.9" y="127">6</text>
<text x="49" y="129.5">5</text>
<text x="49" y="127">6</text>
<text x="141.9" y="130.4">header</text>
<text x="172.9" y="129.5">1</text>
<text x="199.5" y="129.5">1</text>
<text x="209.1" y="129.5">1</text>
<text x="237" y="129.5">1</text>
<text x="237" y="127">2</text>
<text x="10.3" y="135.9">C</text>
<text x="24.4" y="134.6">10</text>
<text x="24.4" y="137.2">11</text>
<text x="49" y="132.1">4</text>
<text x="146.8" y="137.2">2</text>
<text x="146.8" y="134.6">3</text>
<text x="146.8" y="132.1">4</text>
<text x="163.3" y="132.1">2</text>
<text x="163.3" y="134.6">3</text>
<text x="163.3" y="137.2">4</text>
<text x="172.9" y="132.1">2</text>
<text x="172.9" y="134.6">3</text>
<text x="172.9" y="137.2">4</text>
<text x="199.5" y="132.1">2</text>
<text x="199.5" y="134.6">3</text>
<text x="199.5" y="137.2">4</text>
<text x="209.1" y="132.1">2</text>
<text x="209.1" y="134.6">3</text>
<text x="209.1" y="137.2">4</text>
<text x="239.5" y="137.2">3</text>
<text x="239.5" y="134.6">4</text>
<text x="253.7" y="137.2">Yellow</text>
<text x="254" y="134.6">Green</text>
<text x="254.2" y="132.1">Black</text>
<text x="285.3" y="135.9">C</text>
<text x="146.8" y="139.7">1</text>
<text x="163.3" y="142.2">1</text>
<text x="165.4" y="140.6">J3</text>
<text x="209.1" y="139.7">5</text>
<text x="209.1" y="142.2">6</text>
<text x="239.5" y="142.2">1</text>
<text x="239.5" y="139.7">2</text>
<text x="254.6" y="139.7">Blue</text>
<text x="254.9" y="142.2">Red</text>
<text x="163.3" y="144.8">2</text>
<text x="163.3" y="147.3">3</text>
<text x="163.3" y="149.9">4</text>
<text x="207.9" y="145.7">J5</text>
<text x="238.4" y="145.7">J7 Spring Term.</text>
<text x="165.4" y="153.3">J4</text>
<text x="152.1" y="160.8" transform="rotate(-90 152.1 160.8)">4</text>
<text x="154.7" y="160.8" transform="rotate(-90 154.7 160.8)">3</text>
<text x="157.2" y="160.8" transform="rotate(-90 157.2 160.8)">2</text>
<text x="159.8" y="160.8" transform="rotate(-90 159.8 160.8)">1</text>
<text x="148.9" y="163.4">J2</text>
<text x="10.3" y="185.9">D</text>
<text x="285.3" y="185.9">D</text>
<text x="35" y="199.9">1</text>
<text x="85" y="199.9">2</text>
<text x="135" y="199.9">3</text>
<text x="185" y="199.9">4</text>
<text x="235" y="199.9">5</text>
<text x="285" y="199.9">6</text>
</g>
<g font-size="1.8" fill="#0000c2">
<text x="22.9" y="31.4">Small capacity flat battery</text>
<text x="22.9" y="33.4">for small housing.</text>
<text x="22.9" y="35.5">2 day endurance</text>
<text x="26.7" y="42.3">LiPo 3.7v 2500 mAh</text>
<text x="26.7" y="44.3">Adafruit 328</text>
<text x="22.9" y="60.6">Large capacity flat battery</text>
<text x="22.9" y="62.6">for large housing.</text>
<text x="22.9" y="64.7">6 day endurance</text>
<text x="24.1" y="70.7">LiPo 3.7v 5200 mAh</text>
<text x="73.7" y="68.5">Includes 22AWG flying leads &amp; quick slides</text>
<text x="24.1" y="72.8">Tenergy #31001</text>
<text x="24.1" y="74.8">Charger #01281</text>
<text x="50.8" y="76.1">21AWG</text>
<text x="121.6" y="89.1" transform="rotate(-90 121.6 89.1)">28AWG</text>
<text x="154.9" y="105">pin 1 is the</text>
<text x="154.9" y="107.1">long pin</text>
<text x="152.4" y="113.4">blue is furthest</text>
<text x="154.9" y="109.1">(common anode)</text>
<text x="210.8" y="113.1">pins 1-4 of</text>
<text x="241.3" y="113.9">7 pin 0.1&quot;</text>
<text x="152.4" y="115.5">from the anode</text>
<text x="210.8" y="115.2">load cell input</text>
<text x="210.8" y="117.2">connected</text>
<text x="210.8" y="119.3">within U4</text>
<text x="241.3" y="116">female</text>
<text x="241.3" y="118">header</text>
<text x="177.8" y="123.6">Qwiic cable, 200 mm</text>
<text x="177.8" y="125.6">sparkfun PRT-17258</text>
<text x="36.8" y="128.7">SD</text>
<text x="36.8" y="130.7">Comm MOSI</text>
<text x="31.7" y="136.3">RTC</text>
<text x="27.2" y="138">SDA Comm</text>
<text x="16.5" y="176.4">Notes</text>
<text x="16.5" y="180.2">JST connector P8 is hard to remove and can fracture.</text>
</g>
<g font-size="1.8" fill="#008484">
<text x="65.3" y="41.5">JST</text>
<text x="122.5" y="47.9">JST</text>
<text x="54.2" y="70.4">P3</text>
<text x="62.4" y="70.7">P7</text>
<text x="59.3" y="75.8">Molex 0.062&quot;</text>
<text x="36.3" y="88">U2</text>
<text x="25.7" y="90.6">Featherwing_2922_RTC+SD</text>
<text x="87.8" y="93.7">U1</text>
<text x="122.5" y="93.6">JST</text>
<text x="123.4" y="91.1">P8</text>
<text x="43.6" y="96.1">+3V3</text>
<text x="43.8" y="101.2">GND</text>
<text x="76.9" y="96.2">Feather_M0_basic_proto_V1</text>
<text x="147.5" y="100.7">D1</text>
<text x="133.5" y="103.8">R1</text>
<text x="139.5" y="103.8">22k</text>
<text x="30.2" y="108.2">RTC_Int</text>
<text x="133.5" y="113.9">R3</text>
<text x="133.5" y="108.8">R2</text>
<text x="138.2" y="113.9">22k</text>
<text x="139.5" y="108.8">22k</text>
<text x="143.7" y="119">LED_ARGB</text>
<text x="233.4" y="115.2">B+</text>
<text x="223" y="120.3">YLW/SD/Shield</text>
<text x="229" y="122.8">A+/GRN</text>
<text x="229.3" y="125.3">A-/WHT</text>
<text x="27.2" y="127.9">CS</text>
<text x="44" y="127.9">SCK</text>
<text x="153" y="127.9" transform="rotate(-90 153 127.9)">GND</text>
<text x="155.6" y="128.6" transform="rotate(-90 155.6 128.6)">3.3_V</text>
<text x="158.1" y="127.7" transform="rotate(-90 158.1 127.7)">SDA</text>
<text x="158.1" y="130.4">GND</text>
<text x="160.7" y="127.5" transform="rotate(-90 160.7 127.5)">SCL</text>
<text x="163.3" y="129.5">1 P4</text>
<text x="211.3" y="130.4">GND</text>
<text x="226.5" y="130.4">VDDA/RED</text>
<text x="227.7" y="127.9">GND/BLK</text>
<text x="27.2" y="135.5">SCL</text>
<text x="43.2" y="133">MISO</text>
<text x="149.1" y="135.5">SDA</text>
<text x="149.1" y="133">SCL</text>
<text x="157.4" y="133">3.3_V</text>
<text x="158.3" y="135.5">SDA</text>
<text x="211.3" y="133">3V3</text>
<text x="211.3" y="135.5">SDA</text>
<text x="229" y="135.5">A+/GRN</text>
<text x="260.9" y="133">Shield</text>
<text x="260.9" y="135.5">+Signal</text>
<text x="149.1" y="140.6">GND</text>
<text x="149.1" y="138">3.3_V</text>
<text x="158.1" y="143.1">GND</text>
<text x="158.5" y="138">SCL</text>
<text x="203.4" y="140.6">P5</text>
<text x="211.3" y="138">SCL</text>
<text x="211.3" y="140.6">INT</text>
<text x="211.3" y="143.1">AVDD</text>
<text x="226.5" y="143.1">VDDA/RED</text>
<text x="227.7" y="140.6">GND/BLK</text>
<text x="229.3" y="138">A-/WHT</text>
<text x="260.9" y="140.6">-Excitation</text>
<text x="260.9" y="143.1">+Excitation</text>
<text x="260.9" y="138">-Signal</text>
<text x="157.4" y="145.7">3.3_V</text>
<text x="158.3" y="148.2">SDA</text>
<text x="209.1" y="149.5">Sparkfun_Qwiic_scale</text>
<text x="217.3" y="146.9">U4</text>
<text x="263.3" y="149.5">Load_Cell</text>
<text x="265.6" y="146.9">U5</text>
<text x="158.5" y="150.7">SCL</text>
<text x="153" y="158.5" transform="rotate(-90 153 158.5)">SCL</text>
<text x="155.6" y="158.5" transform="rotate(-90 155.6 158.5)">SDA</text>
<text x="158.1" y="158.5" transform="rotate(-90 158.1 158.5)">3.3_V</text>
<text x="160.7" y="158.5" transform="rotate(-90 160.7 158.5)">GND</text>
<text x="51.4" y="165.3">GND</text>
<text x="155.2" y="166">U3</text>
<text x="141" y="168.5">Sparkfun_Qwiic_shield_for_thing_plus</text>
</g>
<g font-size="1.8" fill="#840084">
<text x="77.5" y="36.4">part of Blue Robotics SWITCH-M10-5A-R1-RP</text>
<text x="72.4" y="65.7">part of Blue Robotics SWITCH-M10-5A-R1-RP</text>
<text x="118.7" y="90.4" transform="rotate(-90 118.7 90.4)">Adafruit 261</text>
</g>
<g font-size="1.8" fill="#008400">
<text x="115" y="105">JST on U1</text>
<text x="119.4" y="124.4">CS</text>
</g>
<g font-size="1.6" fill="#008484">
<text x="83.9" y="33.8">SWITCH PUSH SPST-NO 5A 120V</text>
<text x="78.8" y="63">SWITCH PUSH SPST-NO 5A 120V</text>
</g>
<g font-size="1.4" fill="#840000">
<text x="58.9" y="101.6">P1_16</text>
<text x="58.9" y="106.7">P1_14</text>
<text x="58.9" y="104.1">P1_15</text>
<text x="58.9" y="111.8">P1_12</text>
<text x="58.9" y="109.2">P1_13</text>
<text x="115.2" y="109.2">P2_1</text>
<text x="115.2" y="111.8">P2_2</text>
<text x="58.9" y="116.8">P1_10</text>
<text x="58.9" y="114.3">P1_11</text>
<text x="59.3" y="119.4">P1_9</text>
<text x="115.2" y="114.3">P2_3</text>
<text x="115.2" y="116.8">P2_4</text>
<text x="115.2" y="119.4">P2_5</text>
<text x="59.3" y="124.5">P1_7</text>
<text x="59.3" y="121.9">P1_8</text>
<text x="115.2" y="121.9">P2_6</text>
<text x="115.2" y="124.5">P2_7</text>
<text x="59.3" y="129.5">P1_5</text>
<text x="59.3" y="127">P1_6</text>
<text x="115.2" y="127">P2_8</text>
<text x="115.2" y="129.5">P2_9</text>
<text x="59.3" y="137.2">P1_2</text>
<text x="59.3" y="134.6">P1_3</text>
<text x="59.3" y="132.1">P1_4</text>
<text x="114.8" y="132.1">P2_10</text>
<text x="114.8" y="134.6">P2_11</text>
<text x="114.8" y="137.2">P2_12</text>
<text x="59.3" y="139.7">P1_1</text>
</g>
<g font-size="1.4" fill="#008484">
<text x="110.1" y="101.1">GND</text>
<text x="64.5" y="107.4">AREF</text>
<text x="64.5" y="104.9">3.3V</text>
<text x="64.5" y="102.4">~{RESET}</text>
<text x="109.4" y="103.6">VBAT</text>
<text x="64.5" y="112.5">A0/AIN0/DAC/EINT/PA02</text>
<text x="64.5" y="110">GND</text>
<text x="109.4" y="110">VBAT</text>
<text x="111.3" y="112.5">EN</text>
<text x="64.5" y="117.6">A2/AIN3/EINT/PB09</text>
<text x="64.5" y="115.1">A1/AIN2/EINT/PB08</text>
<text x="100.5" y="117.6">PA17/EINT/I2C/D13</text>
<text x="105" y="115.1">VBUS/VUSB</text>
<text x="64.5" y="125.2">A5/AIN10/EINT/PB02</text>
<text x="64.5" y="122.7">A4/AIN5/EINT/PA05</text>
<text x="64.5" y="120.1">A3/AIN4/VREFB/EINT/PA04</text>
<text x="98.8" y="120.1">PA19/EINT/I2SD0/D12</text>
<text x="100.5" y="122.7">PA16/EINT/I2C/D11</text>
<text x="103.1" y="125.2">PA18/EINT/D10</text>
<text x="64.5" y="130.3">MOSI/I2SMC/EINT/PB10</text>
<text x="64.5" y="127.8">SCK/I2SCL/EINT/PB11</text>
<text x="96" y="127.8">PA07/EINT/I2SD0/AIN7/D9</text>
<text x="99.4" y="130.3">PA20/EINT/I2SSC/D6</text>
<text x="64.5" y="137.9">TX/I2SCK/EINT/PA10</text>
<text x="64.5" y="135.4">RX/I2SF0/EINT/PA11</text>
<text x="64.5" y="132.8">MISO/I2C/PA12</text>
<text x="100.2" y="137.9">PA22/EINT/I2C/SDA</text>
<text x="100.3" y="135.4">PA23/EINT/I2C/SCL</text>
<text x="103.9" y="132.8">PA15/EINT/D5</text>
<text x="64.5" y="140.5">GND</text>
</g>
<g font-size=".9" fill="#0000c2">
<text x="120.6" y="116.9">Onboard LED</text>
<text x="120.6" y="127.1">sense battery</text>
</g>
</svg>
